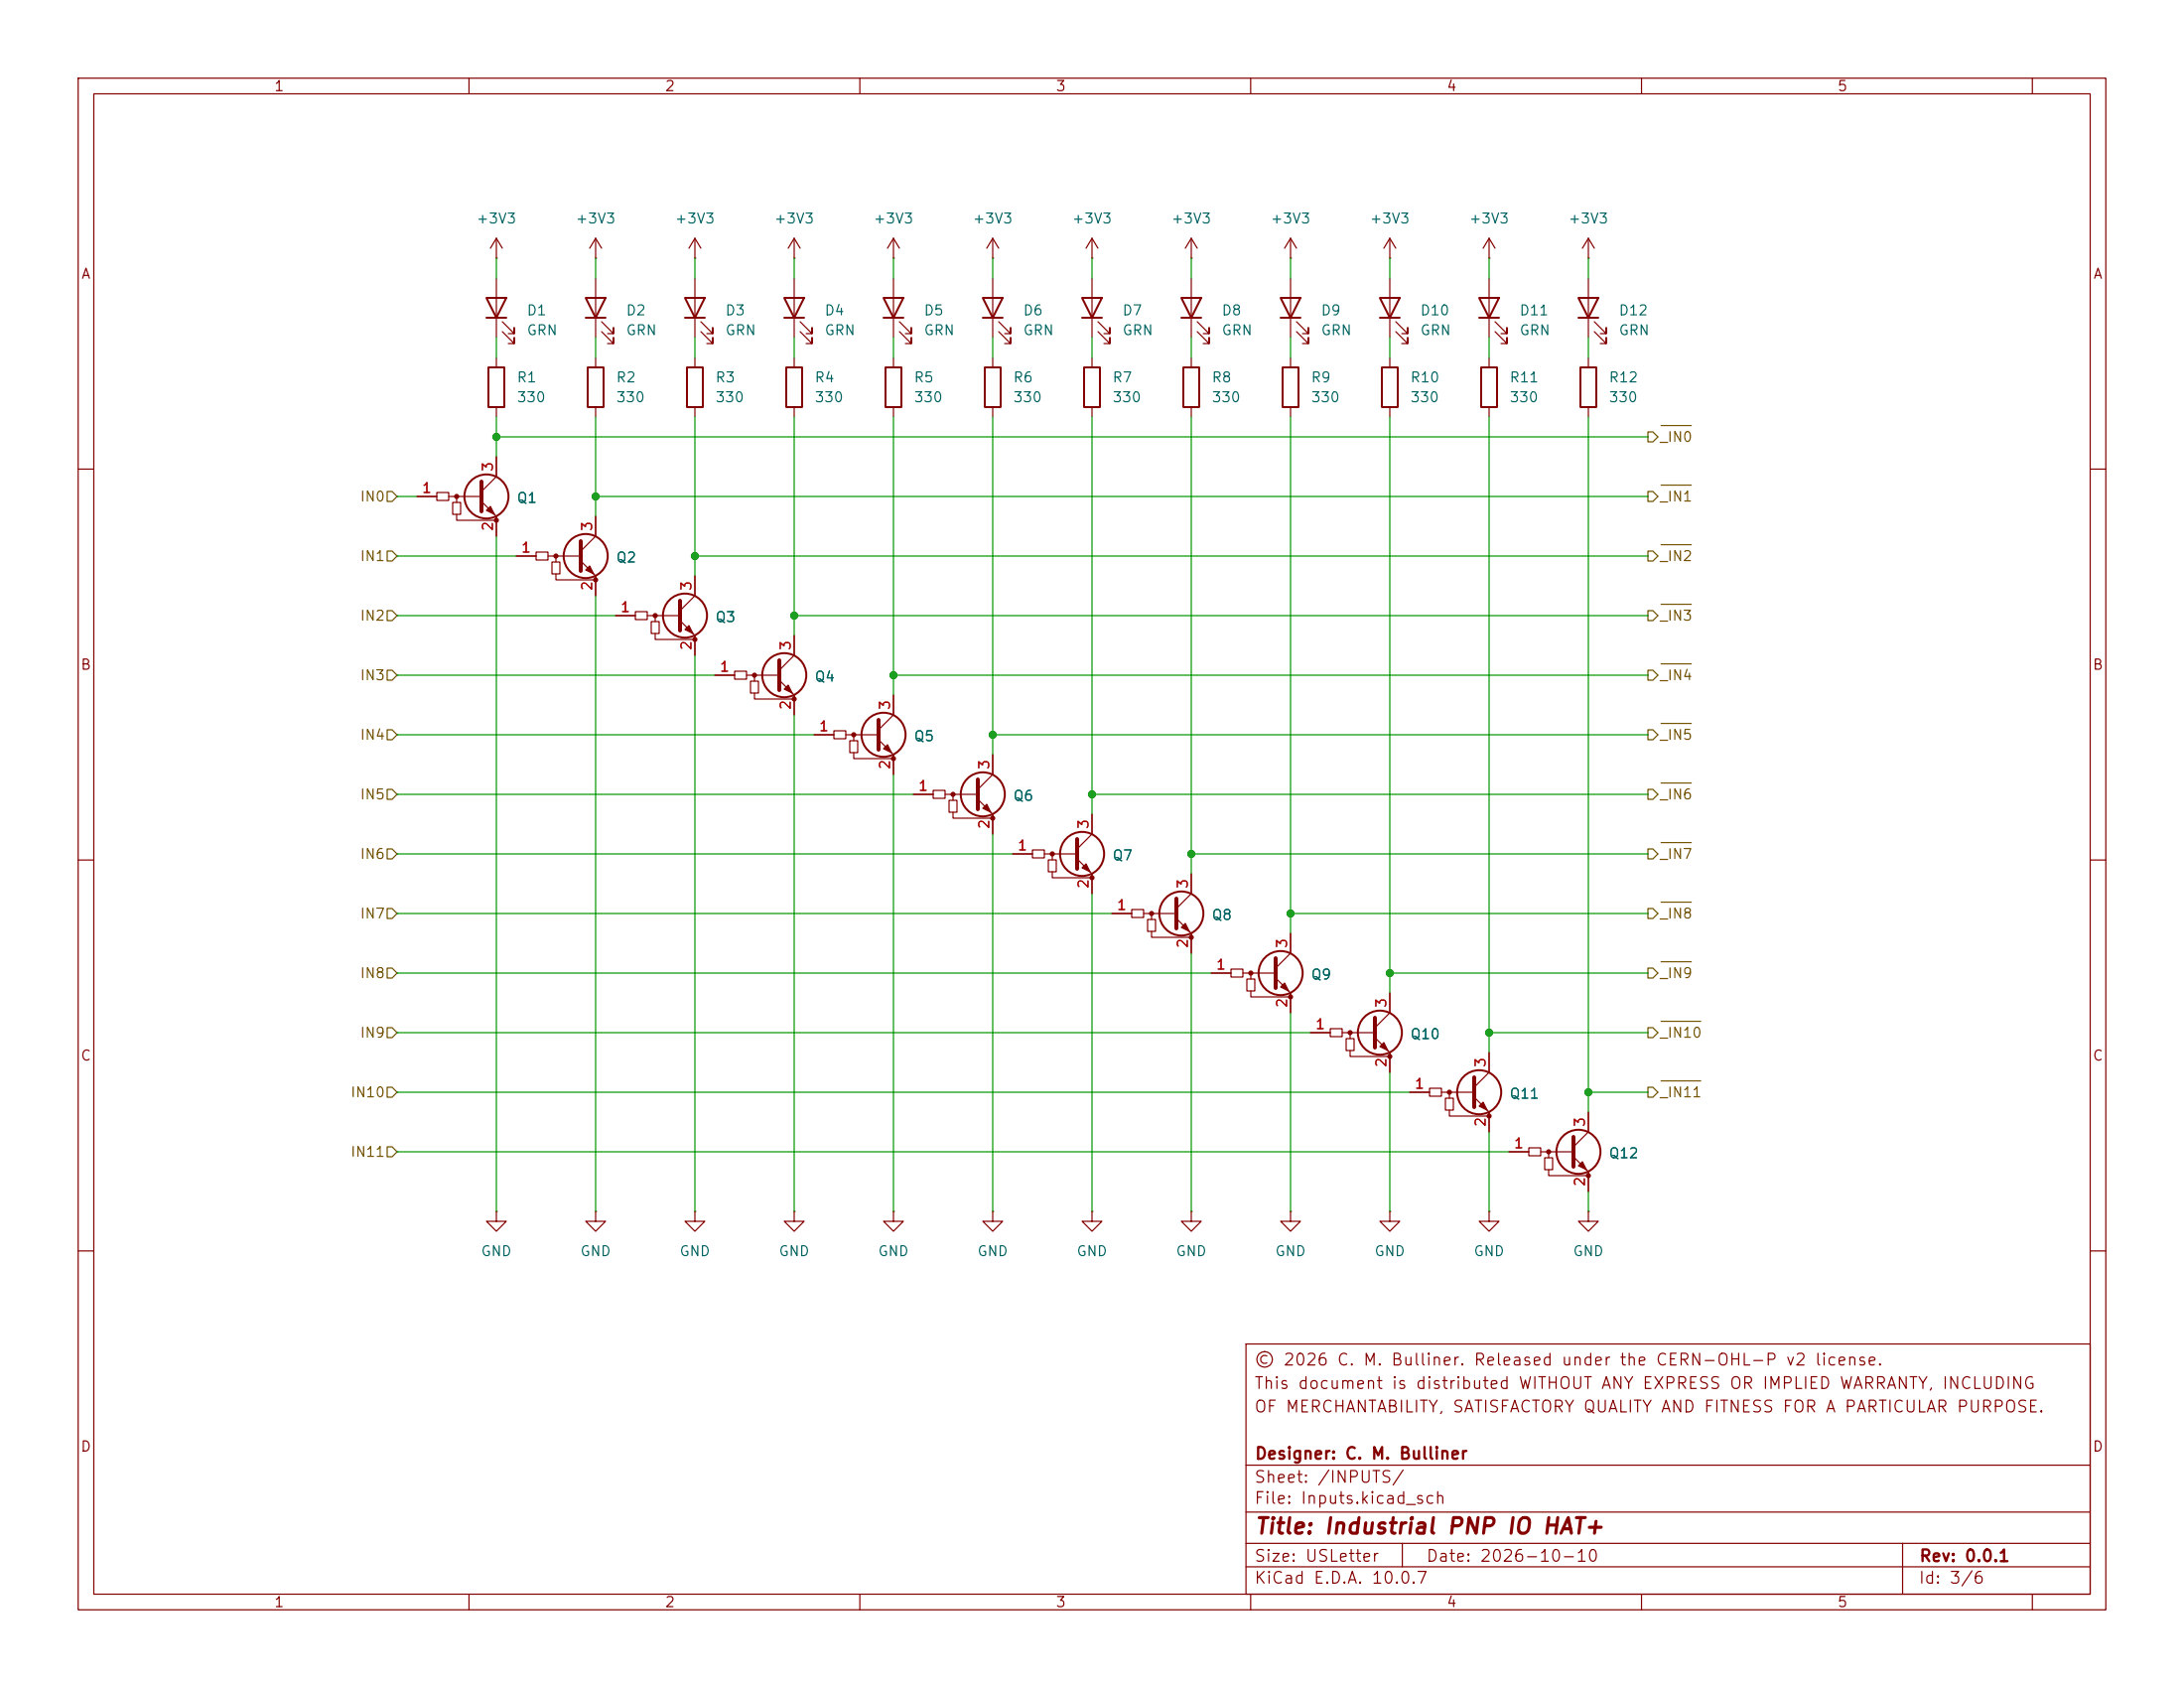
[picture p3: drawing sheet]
<svg xmlns="http://www.w3.org/2000/svg" width="279mm" height="216mm" viewBox="0 0 279 216" stroke-linecap="round" stroke-linejoin="round" font-family="sans-serif">
<g fill="none" stroke="#840000" stroke-width=".15">
<path d="M10 10h259.4v195.9h-259.4zM12 12h255.4v191.9h-255.4zM60 10v2M110 10v2M160 10v2M210 10v2M260 10v2M63.5 33h.1M63.5 30.5v2.5M63.5 35.6v7.6M63.5 30.5l.8 1.3M63.5 30.5l-.8 1.3"/>
<path d="M76.2 33h.1M76.2 30.5v2.5M76.2 35.6v7.6M76.2 30.5l.8 1.3M76.2 30.5l-.8 1.3M88.9 33h.1M88.9 30.5l.8 1.3M88.9 30.5l-.8 1.3M88.9 30.5v2.5M88.9 35.6v7.6M101.6 33h.1M101.6 30.5v2.5"/>
<path d="M101.6 35.6v7.6M101.6 30.5l.8 1.3M101.6 30.5l-.8 1.3M114.3 33h.1M114.3 30.5l.8 1.3M114.3 30.5l-.8 1.3M114.3 30.5v2.5M114.3 35.6v7.6M127 33h.1M127 30.5v2.5M127 35.6v7.6M127 30.5l.8 1.3"/>
<path d="M127 30.5l-.8 1.3M139.7 33h.1M139.7 30.5v2.5M139.7 35.6v7.6M139.7 30.5l.8 1.3M139.7 30.5l-.8 1.3M152.4 33h.1M152.4 30.5v2.5M152.4 35.6v7.6M152.4 30.5l.8 1.3M152.4 30.5l-.8 1.3M165.1 33h.1"/>
<path d="M165.1 30.5v2.5M165.1 35.6v7.6M165.1 30.5l.8 1.3M165.1 30.5l-.8 1.3M177.8 33h.1M177.8 30.5v2.5M177.8 35.6v7.6M177.8 30.5l.8 1.3M177.8 30.5l-.8 1.3M190.5 33h.1M190.5 30.5v2.5M190.5 35.6v7.6"/>
<path d="M190.5 30.5l.8 1.3M190.5 30.5l-.8 1.3M203.2 33h.1M203.2 30.5v2.5M203.2 35.6v7.6M203.2 30.5l.8 1.3M203.2 30.5l-.8 1.3M63.5 45.7v1.3M63.5 52.1v1.2M63.5 58.4v2.6l-1.9 1.9M64.3 42.4l1.5 1.5v-.7v.7h-.8M64.3 41.1l1.5 1.6v-.8v.8h-.8"/>
<path d="M76.2 45.7v1.3M76.2 52.1v1.2M77 42.4l1.5 1.5v-.7v.7h-.8M77 41.1l1.5 1.6v-.8v.8h-.8M88.9 45.7v1.3M88.9 52.1v1.2M89.7 42.4l1.5 1.5v-.7v.7h-.8M89.7 41.1l1.5 1.6v-.8v.8h-.8M101.6 45.7v1.3M101.6 52.1v1.2M102.4 42.4l1.5 1.5v-.7v.7h-.8M102.4 41.1l1.5 1.6v-.8v.8h-.8"/>
<path d="M114.3 45.7v1.3M114.3 52.1v1.2M115.1 42.4l1.5 1.5v-.7v.7h-.8M115.1 41.1l1.5 1.6v-.8v.8h-.8M127 45.7v1.3M127 52.1v1.2M127.8 42.4l1.5 1.5v-.7v.7h-.8M127.8 41.1l1.5 1.6v-.8v.8h-.8M139.7 45.7v1.3M139.7 52.1v1.2M140.5 42.4l1.5 1.5v-.7v.7h-.8M140.5 41.1l1.5 1.6v-.8v.8h-.8"/>
<path d="M152.4 45.7v1.3M152.4 52.1v1.2M153.2 42.4l1.5 1.5v-.7v.7h-.8M153.2 41.1l1.5 1.6v-.8v.8h-.8M165.1 45.7v1.3M165.1 52.1v1.2M165.9 42.4l1.5 1.5v-.7v.7h-.8M165.9 41.1l1.5 1.6v-.8v.8h-.8M177.8 45.7v1.3M177.8 52.1v1.2M178.6 42.4l1.5 1.5v-.7v.7h-.8M178.6 41.1l1.5 1.6v-.8v.8h-.8"/>
<path d="M190.5 45.7v1.3M190.5 52.1v1.2M191.3 42.4l1.5 1.5v-.7v.7h-.8M191.3 41.1l1.5 1.6v-.8v.8h-.8M203.2 45.7v1.3M203.2 52.1v1.2M204 42.4l1.5 1.5v-.7v.7h-.8M204 41.1l1.5 1.6v-.8v.8h-.8M10 60h2M53.3 63.5h2.6M55.9 63h1.5v1h-1.5zM57.4 63.5h4.1"/>
<path d="M57.9 64.3h1v1.5h-1zM58.4 65.8v.7h5.1M58.4 63.5v.8M61.6 64.1l1.9 1.9v2.6M66 71.1h2.6M68.6 70.6h1.5v1h-1.5zM70.1 71.1h4.1M70.6 71.9h1v1.5h-1zM71.1 73.4v.8h5.1M71.1 71.1v.8M74.3 71.8l1.9 1.9v2.5M76.2 66v2.6l-1.9 1.9"/>
<path d="M78.7 78.7h2.6M81.3 78.2h1.5v1h-1.5zM82.8 78.7h4.1M83.3 79.5h1v1.5h-1zM83.8 78.7v.8M87 79.4l1.9 1.9v2.5M88.9 73.7v2.5l-1.9 1.9M267.4 60h2M83.8 81v.8h5.1M91.4 86.4h2.6M94 85.9h1.5v1h-1.5zM95.5 86.4h4.1"/>
<path d="M96 87.1h1v1.5h-1zM96.5 88.6v.8h5.1M96.5 86.4v.7M99.7 87l1.9 1.9v2.5M101.6 81.3v2.5l-1.9 1.9M104.1 94h2.6M106.7 93.5h1.5v1h-1.5zM108.2 94h4.1M108.7 94.7h1v1.6h-1zM109.2 96.3v.7h5.1M109.2 94v.7M112.4 94.6l1.9 1.9v2.6"/>
<path d="M114.3 88.9v2.5l-1.9 1.9M127 96.5v2.6l-1.9 1.9M10 110h2M116.8 101.6h2.6M119.4 101.1h1.5v1h-1.5zM120.9 101.6h4.1M121.4 102.4h1v1.5h-1zM121.9 103.9v.7h5.1M121.9 101.6v.8M125.1 102.2l1.9 1.9v2.6M129.5 109.2h2.6M132.1 108.7h1.5v1h-1.5z"/>
<path d="M133.6 109.2h4.1M134.1 110h1v1.5h-1zM134.6 111.5v.8h5.1M134.6 109.2v.8M137.8 109.9l1.9 1.9v2.5M139.7 104.1v2.6l-1.9 1.9M142.2 116.8h2.6M144.8 116.3h1.5v1h-1.5zM146.3 116.8h4.1M146.8 117.6h1v1.5h-1zM147.3 119.1v.8h5.1M147.3 116.8v.8"/>
<path d="M150.5 117.5l1.9 1.9v2.5M152.4 111.8v2.5l-1.9 1.9M165.1 119.4v2.5l-1.9 1.9M267.4 110h2M154.9 124.5h2.6M157.5 124h1.5v1h-1.5zM159 124.5h4.1M159.5 125.2h1v1.5h-1zM160 126.7v.8h5.1M160 124.5v.7M163.2 125.1l1.9 1.9v2.5M167.6 132.1h2.6"/>
<path d="M170.2 131.6h1.5v1h-1.5zM171.7 132.1h4.1M172.2 132.8h1v1.6h-1zM172.7 134.4v.7h5.1M172.7 132.1v.7M175.9 132.7l1.9 1.9v2.6M177.8 127v2.5l-1.9 1.9M180.3 139.7h2.6M182.9 139.2h1.5v1h-1.5zM184.4 139.7h4.1M185.4 139.7v.8M190.5 134.6v2.6l-1.9 1.9"/>
<path d="M63.5 154.9v1.3h1.3l-1.3 1.3-1.3-1.3h1.3M63.5 154.9h.1M76.2 154.9v1.3h1.3l-1.3 1.3-1.3-1.3h1.3M76.2 154.9h.1M88.9 154.9v1.3h1.3l-1.3 1.3-1.3-1.3h1.3M88.9 154.9h.1M101.6 154.9v1.3h1.3l-1.3 1.3-1.3-1.3h1.3M101.6 154.9h.1M114.3 154.9v1.3h1.3l-1.3 1.3-1.3-1.3h1.3M114.3 154.9h.1M127 154.9v1.3h1.3l-1.3 1.3-1.3-1.3h1.3M127 154.9h.1"/>
<path d="M139.7 154.9v1.3h1.3l-1.3 1.3-1.3-1.3h1.3M139.7 154.9h.1M152.4 154.9v1.3h1.3l-1.3 1.3-1.3-1.3h1.3M152.4 154.9h.1M165.1 154.9v1.3h1.3l-1.3 1.3-1.3-1.3h1.3M165.1 154.9h.1M177.8 154.9v1.3h1.3l-1.3 1.3-1.3-1.3h1.3M177.8 154.9h.1M184.9 140.5h1v1.5h-1zM185.4 142v.7h5.1M188.6 140.3l1.9 1.9v2.6M190.5 154.9v1.3h1.3l-1.3 1.3-1.3-1.3h1.3"/>
<path d="M190.5 154.9h.1M193 147.3h2.6M195.6 146.8h1.5v1h-1.5zM197.1 147.3h4.1M197.6 148.1h1v1.5h-1zM198.1 149.6v.8h5.1M198.1 147.3v.8M201.3 148l1.9 1.9v2.5M203.2 154.9v1.3h1.3l-1.3 1.3-1.3-1.3h1.3M203.2 154.9h.1M203.2 142.2v2.6l-1.9 1.9M10 160h2"/>
<path d="M159.4 171.9h108v32h-108zM267.4 160h2M159.4 197.4h108M159.4 193.4h108M159.4 187.4h108M179.4 197.4v3M243.4 197.4v6.5M60 203.9v2M110 203.9v2M159.4 200.4h108M160 203.9v2M210 203.9v2"/>
<path d="M260 203.9v2"/>
</g>
<g fill="#840000" stroke="#840000" stroke-width=".15">
<path d="M201.9 149.1l.5-.5 .5 1z"/>
<path d="M138.4 111l.5-.5 .5 1z"/>
<path d="M151.1 118.6l.5-.5 .5 1z"/>
<path d="M176.5 133.9l.5-.5 .5 1z"/>
<path d="M163.8 126.2l.5-.5 .5 1z"/>
<path d="M100.3 88.1l.5-.5 .5 1z"/>
<path d="M87.6 80.5l.5-.5 .5 1z"/>
<path d="M74.9 72.9l.5-.5 .5 1z"/>
<path d="M62.7 64.8l.5 1-1-.5z"/>
<path d="M189.2 141.5l.5-.5 .5 1z"/>
<path d="M125.7 103.4l.5-.5 .5 1z"/>
<path d="M113 95.8l.5-.5 .5 1z"/>
<circle cx="198.1" cy="147.3" r=".25"/>
<circle cx="203.2" cy="150.4" r=".25"/>
<circle cx="134.6" cy="109.2" r=".25"/>
<circle cx="139.7" cy="112.3" r=".25"/>
<circle cx="147.3" cy="116.8" r=".25"/>
<circle cx="152.4" cy="119.9" r=".25"/>
<circle cx="172.7" cy="132.1" r=".25"/>
<circle cx="177.8" cy="135.1" r=".25"/>
<circle cx="160" cy="124.5" r=".25"/>
<circle cx="165.1" cy="127.5" r=".25"/>
<circle cx="96.5" cy="86.4" r=".25"/>
<circle cx="101.6" cy="89.4" r=".25"/>
<circle cx="83.8" cy="78.7" r=".25"/>
<circle cx="88.9" cy="81.8" r=".25"/>
<circle cx="71.1" cy="71.1" r=".25"/>
<circle cx="76.2" cy="74.2" r=".25"/>
<circle cx="58.4" cy="63.5" r=".25"/>
<circle cx="63.5" cy="66.5" r=".25"/>
<circle cx="185.4" cy="139.7" r=".25"/>
<circle cx="190.5" cy="142.7" r=".25"/>
<circle cx="121.9" cy="101.6" r=".25"/>
<circle cx="127" cy="104.6" r=".25"/>
<circle cx="109.2" cy="94" r=".25"/>
<circle cx="114.3" cy="97" r=".25"/>
</g>
<path d="M61.6 61.6v3.8M74.3 69.2v3.8M87 76.8v3.8M99.7 84.5v3.8M112.4 92.1v3.8M125.1 99.7v3.8M137.8 107.3v3.8M150.5 114.9v3.8M163.2 122.6v3.8M175.9 130.2v3.8M188.6 137.8v3.8M201.3 145.4v3.8" fill="none" stroke="#840000" stroke-width=".51"/>
<g fill="none" stroke="#840000" stroke-width=".25">
<path d="M62.2 38.1h2.6l-1.3 2.5zM74.9 38.1h2.6l-1.3 2.5zM87.6 38.1h2.6l-1.3 2.5zM100.3 38.1h2.6l-1.3 2.5zM113 38.1h2.6l-1.3 2.5zM125.7 38.1h2.6l-1.3 2.5zM138.4 38.1h2.6l-1.3 2.5zM151.1 38.1h2.6l-1.3 2.5zM163.8 38.1h2.6l-1.3 2.5zM176.5 38.1h2.6l-1.3 2.5zM189.2 38.1h2.6l-1.3 2.5zM201.9 38.1h2.6l-1.3 2.5z"/>
<path d="M62.2 40.6h2.6M62.5 47h2v5.1h-2zM74.9 40.6h2.6M75.2 47h2v5.1h-2zM87.6 40.6h2.6M87.9 47h2v5.1h-2zM100.3 40.6h2.6M100.6 47h2v5.1h-2zM113 40.6h2.6M113.3 47h2v5.1h-2zM125.7 40.6h2.6M126 47h2v5.1h-2z"/>
<path d="M138.4 40.6h2.6M138.7 47h2v5.1h-2zM151.1 40.6h2.6M151.4 47h2v5.1h-2zM163.8 40.6h2.6M164.1 47h2v5.1h-2zM176.5 40.6h2.6M176.8 47h2v5.1h-2zM189.2 40.6h2.6M189.5 47h2v5.1h-2zM201.9 40.6h2.6M202.2 47h2v5.1h-2z"/>
<circle cx="62.2" cy="63.5" r="2.82"/>
<circle cx="74.9" cy="71.1" r="2.82"/>
<circle cx="87.6" cy="78.7" r="2.82"/>
<circle cx="100.3" cy="86.4" r="2.82"/>
<circle cx="113" cy="94" r="2.82"/>
<circle cx="125.7" cy="101.6" r="2.82"/>
<circle cx="138.4" cy="109.2" r="2.82"/>
<circle cx="151.1" cy="116.8" r="2.82"/>
<circle cx="163.8" cy="124.5" r="2.82"/>
<circle cx="176.5" cy="132.1" r="2.82"/>
<circle cx="189.2" cy="139.7" r="2.82"/>
<circle cx="201.9" cy="147.3" r="2.82"/>
</g>
<g fill="none" stroke="#725600" stroke-width=".15">
<path d="M210.8 55.2h.7l.6 .7-.6 .6h-.7zM212.5 54.4h3.9M49.5 78.1h.7l.6 .6-.6 .7h-.7zM49.5 62.9h.7l.6 .6-.6 .6h-.7zM49.5 70.5h.7l.6 .6-.6 .7h-.7zM210.8 70.5h.7l.6 .6-.6 .7h-.7zM210.8 78.1h.7l.6 .6-.6 .7h-.7zM210.8 62.9h.7l.6 .6-.6 .6h-.7zM212.5 69.7h3.9M212.5 77.3h3.9M212.5 62.1h3.9M49.5 85.7h.7l.6 .7-.6 .6h-.7z"/>
<path d="M49.5 93.3h.7l.6 .7-.6 .6h-.7zM210.8 93.3h.7l.6 .7-.6 .6h-.7zM210.8 85.7h.7l.6 .7-.6 .6h-.7zM212.5 92.5h3.9M212.5 84.9h3.9M49.5 116.2h.7l.6 .6-.6 .7h-.7zM49.5 101h.7l.6 .6-.6 .6h-.7zM49.5 108.6h.7l.6 .6-.6 .7h-.7zM210.8 108.6h.7l.6 .6-.6 .7h-.7zM210.8 101h.7l.6 .6-.6 .6h-.7zM210.8 116.2h.7l.6 .6-.6 .7h-.7zM212.5 107.8h3.9"/>
<path d="M212.5 100.2h3.9M212.5 115.4h3.9M49.5 131.4h.7l.6 .7-.6 .6h-.7zM49.5 139.1h.7l.6 .6-.6 .6h-.7zM49.5 123.8h.7l.6 .7-.6 .6h-.7zM210.8 123.8h.7l.6 .7-.6 .6h-.7zM210.8 131.4h.7l.6 .7-.6 .6h-.7zM210.8 139.1h.7l.6 .6-.6 .6h-.7zM212.5 123h3.9M212.5 130.6h5.1M212.5 138.3h5.1M49.5 146.7h.7l.6 .6-.6 .7h-.7z"/>
</g>
<g fill="none" stroke="#009600" stroke-width=".15">
<path d="M63.5 33v2.6M76.2 33v2.6M88.9 33v2.6M101.6 33v2.6M114.3 33v2.6M127 33v2.6M139.7 33v2.6M152.4 33v2.6M165.1 33v2.6M177.8 33v2.6M190.5 33v2.6M203.2 33v2.6"/>
<path d="M63.5 55.9h147.3M63.5 43.2v2.5M63.5 53.3v5.1M76.2 43.2v2.5M76.2 53.3v12.7M88.9 43.2v2.5M88.9 53.3v20.4M101.6 43.2v2.5M101.6 53.3v28M114.3 43.2v2.5M114.3 53.3v35.6M127 43.2v2.5"/>
<path d="M127 53.3v43.2M139.7 43.2v2.5M139.7 53.3v50.8M152.4 43.2v2.5M152.4 53.3v58.5M165.1 43.2v2.5M165.1 53.3v66.1M177.8 43.2v2.5M177.8 53.3v73.7M190.5 43.2v2.5M190.5 53.3v81.3M203.2 43.2v2.5"/>
<path d="M203.2 53.3v88.9M50.8 71.1h15.2M50.8 63.5h2.5M50.8 78.7h27.9M63.5 68.6v86.3M76.2 63.5h134.6M76.2 76.2v78.7M88.9 71.1h121.9M101.6 78.7h109.2M50.8 94h53.3M50.8 86.4h40.6M88.9 83.8v71.1"/>
<path d="M101.6 91.4v63.5M114.3 99.1v55.8M114.3 86.4h96.5M127 94h83.8M50.8 116.8h91.4M50.8 101.6h66M50.8 109.2h78.7M127 106.7v48.2M139.7 114.3v40.6M139.7 101.6h71.1M152.4 109.2h58.4M165.1 116.8h45.7"/>
<path d="M50.8 132.1h116.8M50.8 139.7h129.5M50.8 124.5h104.1M152.4 121.9v33M165.1 129.5v25.4M177.8 137.2v17.7M177.8 124.5h33M190.5 132.1h20.3M203.2 139.7h7.6M50.8 147.3h142.2M190.5 144.8v10.1M203.2 152.4v2.5"/>
</g>
<g fill="#009600" stroke="#009600" stroke-width=".13">
<circle cx="139.7" cy="101.6" r=".46"/>
<circle cx="152.4" cy="109.2" r=".46"/>
<circle cx="177.8" cy="124.5" r=".46"/>
<circle cx="190.5" cy="132.1" r=".46"/>
<circle cx="203.2" cy="139.7" r=".46"/>
<circle cx="165.1" cy="116.8" r=".46"/>
<circle cx="127" cy="94" r=".46"/>
<circle cx="114.3" cy="86.4" r=".46"/>
<circle cx="101.6" cy="78.7" r=".46"/>
<circle cx="76.2" cy="63.5" r=".46"/>
<circle cx="63.5" cy="55.9" r=".46"/>
<circle cx="88.9" cy="71.1" r=".46"/>
</g>
<text font-size="2" fill="#840000" x="160.4" y="196.7">Title: Industrial PNP IO HAT+</text>
<g font-size="1.5" fill="#840000">
<text x="160.4" y="178">This document is distributed WITHOUT ANY EXPRESS OR IMPLIED WARRANTY, INCLUDING</text>
<text x="160.4" y="175">© 2026 C. M. Bulliner. Released under the CERN-OHL-P v2 license.</text>
<text x="160.4" y="181">OF MERCHANTABILITY, SATISFACTORY QUALITY AND FITNESS FOR A PARTICULAR PURPOSE.</text>
<text x="160.4" y="190">Sheet: /INPUTS/</text>
<text x="160.4" y="187">Designer: C. M. Bulliner</text>
<text x="160.4" y="192.7">File: Inputs.kicad_sch</text>
<text x="160.4" y="202.9">KiCad E.D.A. 10.0.7</text>
<text x="160.4" y="200.1">Size: USLetter</text>
<text x="182.4" y="200.1">Date: 2026-10-10</text>
<text x="245.4" y="202.9">Id: 3/6</text>
<text x="245.4" y="200.1">Rev: 0.0.1</text>
</g>
<g font-size="1.3" fill="#840000">
<text x="35" y="12">1</text>
<text x="85" y="12">2</text>
<text x="135" y="12">3</text>
<text x="185" y="12">4</text>
<text x="235" y="12">5</text>
<text x="10.3" y="36">A</text>
<text x="267.7" y="36">A</text>
<text x="10.2" y="86">B</text>
<text x="267.6" y="86">B</text>
<text x="10.2" y="136">C</text>
<text x="267.6" y="136">C</text>
<text x="10.2" y="186">D</text>
<text x="267.6" y="186">D</text>
<text x="35" y="205.9">1</text>
<text x="85" y="205.9">2</text>
<text x="135" y="205.9">3</text>
<text x="185" y="205.9">4</text>
<text x="235" y="205.9">5</text>
</g>
<g font-size="1.3" fill="#006464">
<text x="60.8" y="28.9">+3V3</text>
<text x="73.5" y="28.9">+3V3</text>
<text x="86.2" y="28.9">+3V3</text>
<text x="98.9" y="28.9">+3V3</text>
<text x="111.6" y="28.9">+3V3</text>
<text x="124.3" y="28.9">+3V3</text>
<text x="137" y="28.9">+3V3</text>
<text x="149.7" y="28.9">+3V3</text>
<text x="162.4" y="28.9">+3V3</text>
<text x="175.1" y="28.9">+3V3</text>
<text x="187.8" y="28.9">+3V3</text>
<text x="200.5" y="28.9">+3V3</text>
<text x="67.3" y="40.7">D1</text>
<text x="80" y="40.7">D2</text>
<text x="92.7" y="40.7">D3</text>
<text x="105.4" y="40.7">D4</text>
<text x="118.1" y="40.7">D5</text>
<text x="130.8" y="40.7">D6</text>
<text x="143.5" y="40.7">D7</text>
<text x="156.2" y="40.7">D8</text>
<text x="168.9" y="40.7">D9</text>
<text x="181.6" y="40.7">D10</text>
<text x="194.3" y="40.7">D11</text>
<text x="207" y="40.7">D12</text>
<text x="67.3" y="43.2">GRN</text>
<text x="80" y="43.2">GRN</text>
<text x="92.7" y="43.2">GRN</text>
<text x="105.4" y="43.2">GRN</text>
<text x="118.1" y="43.2">GRN</text>
<text x="130.8" y="43.2">GRN</text>
<text x="143.5" y="43.2">GRN</text>
<text x="156.2" y="43.2">GRN</text>
<text x="168.9" y="43.2">GRN</text>
<text x="181.6" y="43.2">GRN</text>
<text x="194.3" y="43.2">GRN</text>
<text x="207" y="43.2">GRN</text>
<text x="66" y="49.2">R1</text>
<text x="66" y="51.8">330</text>
<text x="78.7" y="49.2">R2</text>
<text x="78.7" y="51.8">330</text>
<text x="91.4" y="49.2">R3</text>
<text x="91.4" y="51.8">330</text>
<text x="104.1" y="49.2">R4</text>
<text x="104.1" y="51.8">330</text>
<text x="116.8" y="49.2">R5</text>
<text x="116.8" y="51.8">330</text>
<text x="129.5" y="49.2">R6</text>
<text x="129.5" y="51.8">330</text>
<text x="142.2" y="49.2">R7</text>
<text x="142.2" y="51.8">330</text>
<text x="154.9" y="49.2">R8</text>
<text x="154.9" y="51.8">330</text>
<text x="167.6" y="49.2">R9</text>
<text x="167.6" y="51.8">330</text>
<text x="180.3" y="49.2">R10</text>
<text x="180.3" y="51.8">330</text>
<text x="193" y="49.2">R11</text>
<text x="193" y="51.8">330</text>
<text x="205.7" y="49.2">R12</text>
<text x="205.7" y="51.8">330</text>
<text x="66" y="64.6">Q1</text>
<text x="78.7" y="72.3">Q2</text>
<text x="91.4" y="79.9">Q3</text>
<text x="104.1" y="87.5">Q4</text>
<text x="116.8" y="95.1">Q5</text>
<text x="129.5" y="102.7">Q6</text>
<text x="142.2" y="110.4">Q7</text>
<text x="154.9" y="118">Q8</text>
<text x="167.6" y="125.6">Q9</text>
<text x="180.3" y="133.2">Q10</text>
<text x="193" y="140.8">Q11</text>
<text x="205.7" y="148.5">Q12</text>
<text x="61.4" y="161">GND</text>
<text x="74.1" y="161">GND</text>
<text x="86.8" y="161">GND</text>
<text x="99.5" y="161">GND</text>
<text x="112.2" y="161">GND</text>
<text x="124.9" y="161">GND</text>
<text x="137.6" y="161">GND</text>
<text x="150.3" y="161">GND</text>
<text x="163" y="161">GND</text>
<text x="175.7" y="161">GND</text>
<text x="188.4" y="161">GND</text>
<text x="201.1" y="161">GND</text>
</g>
<g font-size="1.3" fill="#725600">
<text x="212.3" y="56.8">_IN0</text>
<text x="46" y="64.5">IN0</text>
<text x="212.3" y="64.5">_IN1</text>
<text x="46" y="72.1">IN1</text>
<text x="212.3" y="72.1">_IN2</text>
<text x="46" y="79.7">IN2</text>
<text x="212.3" y="79.7">_IN3</text>
<text x="46" y="87.3">IN3</text>
<text x="212.3" y="87.3">_IN4</text>
<text x="46" y="94.9">IN4</text>
<text x="212.3" y="94.9">_IN5</text>
<text x="46" y="102.6">IN5</text>
<text x="212.3" y="102.6">_IN6</text>
<text x="46" y="110.2">IN6</text>
<text x="212.3" y="110.2">_IN7</text>
<text x="46" y="117.8">IN7</text>
<text x="212.3" y="117.8">_IN8</text>
<text x="46" y="125.4">IN8</text>
<text x="212.3" y="125.4">_IN9</text>
<text x="46" y="133">IN9</text>
<text x="212.3" y="133">_IN10</text>
<text x="44.8" y="140.7">IN10</text>
<text x="212.3" y="140.7">_IN11</text>
<text x="44.8" y="148.3">IN11</text>
</g>
<g font-size="1.3" fill="#a90000">
<text x="53.9" y="63.4">1</text>
<text x="63.4" y="60.4" transform="rotate(-90 63.4 60.4)">3</text>
<text x="63.4" y="68" transform="rotate(-90 63.4 68)">2</text>
<text x="66.6" y="71">1</text>
<text x="76.1" y="68" transform="rotate(-90 76.1 68)">3</text>
<text x="76.1" y="75.7" transform="rotate(-90 76.1 75.7)">2</text>
<text x="88.8" y="75.7" transform="rotate(-90 88.8 75.7)">3</text>
<text x="79.3" y="78.6">1</text>
<text x="88.8" y="83.3" transform="rotate(-90 88.8 83.3)">2</text>
<text x="101.5" y="83.3" transform="rotate(-90 101.5 83.3)">3</text>
<text x="92" y="86.2">1</text>
<text x="101.5" y="90.9" transform="rotate(-90 101.5 90.9)">2</text>
<text x="104.7" y="93.8">1</text>
<text x="114.2" y="90.9" transform="rotate(-90 114.2 90.9)">3</text>
<text x="114.2" y="98.5" transform="rotate(-90 114.2 98.5)">2</text>
<text x="117.4" y="101.5">1</text>
<text x="126.9" y="98.5" transform="rotate(-90 126.9 98.5)">3</text>
<text x="126.9" y="106.1" transform="rotate(-90 126.9 106.1)">2</text>
<text x="139.6" y="106.1" transform="rotate(-90 139.6 106.1)">3</text>
<text x="130.1" y="109.1">1</text>
<text x="139.6" y="113.8" transform="rotate(-90 139.6 113.8)">2</text>
<text x="152.3" y="113.8" transform="rotate(-90 152.3 113.8)">3</text>
<text x="142.8" y="116.7">1</text>
<text x="152.3" y="121.4" transform="rotate(-90 152.3 121.4)">2</text>
<text x="155.5" y="124.3">1</text>
<text x="165" y="121.4" transform="rotate(-90 165 121.4)">3</text>
<text x="165" y="129" transform="rotate(-90 165 129)">2</text>
<text x="168.2" y="131.9">1</text>
<text x="177.7" y="129" transform="rotate(-90 177.7 129)">3</text>
<text x="177.7" y="136.6" transform="rotate(-90 177.7 136.6)">2</text>
<text x="190.4" y="136.6" transform="rotate(-90 190.4 136.6)">3</text>
<text x="180.9" y="139.6">1</text>
<text x="190.4" y="144.2" transform="rotate(-90 190.4 144.2)">2</text>
<text x="193.6" y="147.2">1</text>
<text x="203.1" y="144.2" transform="rotate(-90 203.1 144.2)">3</text>
<text x="203.1" y="151.9" transform="rotate(-90 203.1 151.9)">2</text>
</g>
</svg>
